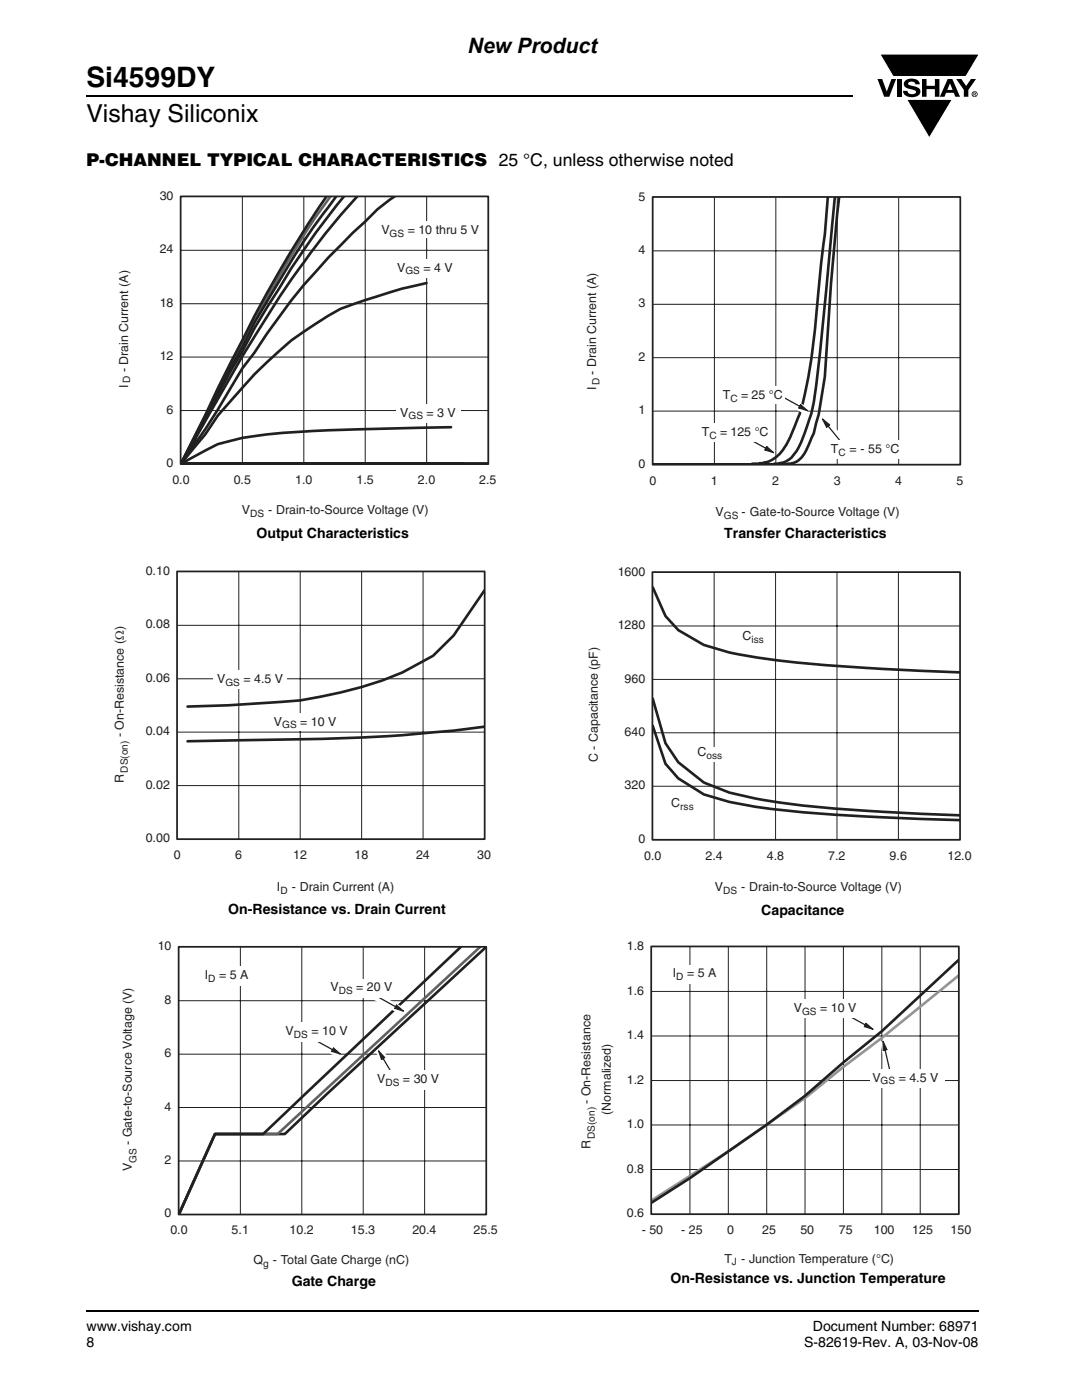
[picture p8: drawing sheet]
<svg xmlns="http://www.w3.org/2000/svg" width="216mm" height="279mm" viewBox="0 0 216 279" stroke-linecap="round" stroke-linejoin="round" font-family="sans-serif">
<path d="M17.1 18.9h.2v.3h-.2zM17.1 261.5h.2v.4h-.2z" fill="#000"/>
<path d="M17.3 19.1h152.9M17.3 261.7h178.1" fill="none" stroke="#000" stroke-width=".36"/>
<path d="M175.1 10.7h20.4v17h-20.4z" fill="#fff"/>
<g fill="#000">
<path d="M175.1 15.8h.9l.9 2.5 1-2.5h.9l-1.4 3.5h-1zM175.6 10.8h19.8l-2.7 4.5h-14.5zM179 15.8h.9v3.5h-.9zM180.7 16.1a2.08 2.08 0 0 1 2.7 .3l.1 .4h-.9a.78 .78 0 0 0-.6-.5 .78 .78 0 0 0-.8 .4l.2 .3 1 .2a1.06 1.06 0 0 1 1.2 1 1.06 1.06 0 0 1-1 1.1 1.71 1.71 0 0 1-2.4-1.2h.9a.95 .95 0 0 0 .8 .7 .95 .95 0 0 0 .9-.4 1.3 1.3 0 0 0-1.2-.6 1.02 1.02 0 0 1-1.1-.6 1.02 1.02 0 0 1 .2-1.1zM184 15.8h.9v1.3h1.6v-1.3h.9v3.5h-.9v-1.5h-1.6v1.5h-.9zM180.9 19.8h9.1l-4.6 7.7zM190.8 15.8h1l1 1.4 .9-1.4h1l-1.5 2.2v1.3h-.9v-1.4z"/>
<path d="M189.6 16.6l-.6 1.3h1.1zM189.1 15.8h.9l1.6 3.5h-1l-.3-.8h-1.5l-.3 .8h-1z"/>
<path d="M194.4 18.6v.1h.2v-.1zM194.2 18.5h.5v.2l-.1 .1 .1 .3-.2-.3-.1 .3h-.2zM194 18.8a.45 .45 0 0 0 .9 0 .45 .45 0 0 0-.9 0zM193.9 18.8a.6 .6 0 0 1 1.2 0 .6 .6 0 0 1-1.2 0z"/>
</g>
<path d="M175.6 10.8h19.8l-2.7 4.5h-14.5zM180.9 19.8h9.1l-4.6 7.7z" fill="none" stroke="#fff" stroke-width=".2"/>
<path d="M23.5 37.8h75.6v65.8h-75.6z" fill="#fff"/>
<path d="M48.4 39.3v53.3M60.6 39.3v53.3M72.9 39.3v53.3M85.1 39.3v53.3M36.1 49.9h61.3M36.1 71.3h61.3M36.1 60.6h61.3M36.1 81.9h61.3" fill="none" stroke="#231f20" stroke-width=".2"/>
<path d="M65.9 39.2a218.1 218.1 0 0 0-15.9 26.2l-13.9 27.2" fill="none" stroke="#636366" stroke-width=".53"/>
<path d="M65.1 39.2l-2.3 3.5a247.1 247.1 0 0 0-14.5 25.2l-4.8 9.6-7.4 15.1M67.1 39.2a173.3 173.3 0 0 0-14.5 22.2l-1.8 2.9-14.7 28.3M68.6 39.2a168.9 168.9 0 0 0-12.9 18.3l-4.9 8-2.5 4.7-2.4 4-9.8 18.4M71.3 39.2a190.8 190.8 0 0 0-22.2 30.7l-13 22.7M78.7 39.2l-3.4 2.6-2.4 2.4a133.1 133.1 0 0 0-22.1 26.1l-2.5 3.2a183.8 183.8 0 0 1-12.2 19.1M85.1 56.5a119.1 119.1 0 0 0-17.2 5.1 103.9 103.9 0 0 0-9.8 6.3 98.3 98.3 0 0 0-12.2 12.3l-2.4 2.7-2.5 3.7-4.9 6M90 85.3l-11.4 .2a260.9 260.9 0 0 0-27.8 1.5l-2.5 .4-4.8 1.2-7.4 4" fill="none" stroke="#231f20" stroke-width=".53"/>
<path d="M36.1 92.6h61.3" fill="none" stroke="#231f20" stroke-width=".68"/>
<path d="M36 39.2h61.4v53.4h-61.4z" fill="none" stroke="#231f20" stroke-width=".35"/>
<g fill="#fff">
<path d="M75.2 44.2h21.3v3.3h-21.3z"/>
<path d="M78.7 51.7h12.5v3.7h-12.5z"/>
<path d="M79 80.6h12.8v3.7h-12.8z"/>
<path d="M22.5 112.6h75.5v66.2h-75.5z"/>
</g>
<path d="M47.6 114.1v53.3M59.9 114.1v53.3M72.2 114.1v53.3M84.4 114.1v53.3M35.4 135.5h61.3M35.4 124.8h61.3M35.4 156.8h61.3M35.4 146.1h61.3" fill="none" stroke="#231f20" stroke-width=".2"/>
<path d="M96.7 117.9l-6.2 8.9-4.1 4.1a61.6 61.6 0 0 1-22.4 8.1l-4.1 .8-4.1 .3-10.2 .7-8.2 .2M96.7 145a355.6 355.6 0 0 1-44.3 2.7l-15 .2" fill="none" stroke="#231f20" stroke-width=".53"/>
<path d="M35.3 114h61.4v53.5h-61.4z" fill="none" stroke="#231f20" stroke-width=".35"/>
<g fill="#fff">
<path d="M42.4 133.8h14.8v3.7h-14.8z"/>
<path d="M54 142.3h13.1v3.6h-13.1z"/>
<path d="M24.2 187.6h75.1v65.6h-75.1z"/>
</g>
<path d="M35.7 199.7h61.3M48 189v53.4M60.2 189v53.4M72.5 189v53.4M84.7 189v53.4M35.7 210.4h61.3M35.7 231.7h61.3M35.7 221h61.3" fill="none" stroke="#231f20" stroke-width=".2"/>
<path d="M91.9 189l-39.4 37.3h-9.6l-7.2 16 7.2-16h13.9l8.4-8 31.8-29.3" fill="none" stroke="#231f20" stroke-width=".53"/>
<path d="M95.8 189l-40.4 37.3h-12.5l-7.2 16" fill="none" stroke="#636366" stroke-width=".53"/>
<path d="M35.6 189h61.4v53.4h-61.4z" fill="none" stroke="#231f20" stroke-width=".35"/>
<path d="M75 210l1.3-.8 3.8 6.3-1.3 .8z" fill-rule="evenodd" fill="#fff"/>
<path d="M75.6 209.8l1.2 1.3-.7 .3z" fill="#231f20"/>
<path d="M75.6 209.8l1.2 1.3-.7 .3zM76.4 211.2l2.7 4.5" fill="none" stroke="#231f20" stroke-width=".25"/>
<g fill="#fff">
<path d="M74.5 213.6h16.1v3.9h-16.1z"/>
<path d="M39.2 192.8h12.5v3.9h-12.5z"/>
</g>
<path d="M61.8 206.3l6.5 3.6-.7 1.3-6.5-3.6z" fill-rule="evenodd" fill="#fff"/>
<path d="M66.5 209.2l1.4 1.1-1.7-.5z" fill="#231f20"/>
<path d="M61.8 207l4.6 2.5M66.5 209.2l1.4 1.1-1.7-.5z" fill="none" stroke="#231f20" stroke-width=".25"/>
<path d="M55.6 204.1h15v3.9h-15z" fill="#fff"/>
<path d="M74.4 197.7l6.5 3.6-.8 1.3-6.4-3.6z" fill-rule="evenodd" fill="#fff"/>
<path d="M79.1 200.6l1.4 1.2-1.7-.6z" fill="#231f20"/>
<path d="M74.4 198.4l4.6 2.6M79.1 200.6l1.4 1.2-1.7-.6z" fill="none" stroke="#231f20" stroke-width=".25"/>
<g fill="#fff">
<path d="M65.2 195.4h13.4v3.6h-13.4z"/>
<path d="M116.8 37.9h75.4v66.1h-75.4z"/>
</g>
<path d="M142.6 39.4v53.3M154.8 39.4v53.3M167.1 39.4v53.3M179.3 39.4v53.3M130.3 50.1h61.3M130.3 71.4h61.3M130.3 60.7h61.3M130.3 82h61.3" fill="none" stroke="#231f20" stroke-width=".2"/>
<path d="M165.2 39.3l-.6 7.5-1.2 10.7a133.8 133.8 0 0 1-3.4 23.6l-.8 2.4a21.4 21.4 0 0 1-3.7 7.2 6 6 0 0 1-4.1 1.8h-1.3l-.2 .2h-19.6M166.6 39.3l-.3 2.9a937.7 937.7 0 0 1-3.9 38.1 32.8 32.8 0 0 1-3.7 10 4.5 4.5 0 0 1-4.1 2.2l-.3 .2h-24M167.4 39.3l-1.6 17.3-1.2 18.6-1.2 7.5a28.3 28.3 0 0 1-3.2 8.3 3.5 3.5 0 0 1-3 1.5l-.2 .2h-26.7" fill="none" stroke="#231f20" stroke-width=".53"/>
<path d="M130.2 39.3h61.4v53.4h-61.4z" fill="none" stroke="#231f20" stroke-width=".35"/>
<path d="M155.1 77.9l6.4 3.6-.7 1.3-6.5-3.6z" fill-rule="evenodd" fill="#fff"/>
<path d="M159.8 80.8l1.3 1.1-1.7-.5z" fill="#231f20"/>
<path d="M155.1 78.6l4.6 2.5M159.8 80.8l1.3 1.1-1.7-.5z" fill="none" stroke="#231f20" stroke-width=".25"/>
<path d="M144 77h12.6v3.5h-12.6z" fill="#fff"/>
<path d="M148.3 86.3l6.4 3.5-.7 1.4-6.5-3.6z" fill-rule="evenodd" fill="#fff"/>
<path d="M153 89.2l1.3 1.1-1.7-.5z" fill="#231f20"/>
<path d="M148.3 87l4.6 2.5M153 89.2l1.3 1.1-1.7-.5z" fill="none" stroke="#231f20" stroke-width=".25"/>
<path d="M139.2 84.5h14.6v3.6h-14.6z" fill="#fff"/>
<path d="M163.6 84l1.2-1 4.6 5.7-1.2 1z" fill-rule="evenodd" fill="#fff"/>
<path d="M164.1 83.7l1.4 1.1-.6 .4z" fill="#231f20"/>
<path d="M164.1 83.7l1.4 1.1-.6 .4zM165.2 84.9l3.3 4.1" fill="none" stroke="#231f20" stroke-width=".25"/>
<g fill="#fff">
<path d="M165.1 87.9h15.3v3.6h-15.3z"/>
<path d="M117.2 112.8h76.7v66h-76.7z"/>
</g>
<path d="M142.5 114.2v53.4M154.8 114.2v53.4M167 114.2v53.4M179.3 114.2v53.4M130.2 135.6h61.3M130.2 124.9h61.3M130.2 156.9h61.3M130.2 146.2h61.3" fill="none" stroke="#231f20" stroke-width=".2"/>
<path d="M130.2 117.2l2.6 5.7 2.5 2.9 5.1 2.9a77.7 77.7 0 0 0 15.9 3.2 528.7 528.7 0 0 0 35.3 2.3M130.2 139.4l2.6 8.9 2.5 3.8 5.1 4.1 5.1 2 5.1 1.1a260.1 260.1 0 0 0 34.6 3.2l6.4 .2M130.2 144.8l2.6 7.6 2.5 2.9 5.1 3.2a71.3 71.3 0 0 0 15 3.1 493.5 493.5 0 0 0 36.2 2.1" fill="none" stroke="#231f20" stroke-width=".53"/>
<path d="M130.2 114.2h61.4v53.4h-61.4z" fill="none" stroke="#231f20" stroke-width=".35"/>
<g fill="#fff">
<path d="M137.4 149.1h7.4v2.9h-7.4z"/>
<path d="M115.7 187.5h78.1v65.5h-78.1z"/>
</g>
<path d="M130 197.9h61.3M137.7 189v53.3M145.3 189v53.3M153 189v53.3M160.6 189v53.3M168.3 189v53.3M176 189v53.3M183.6 189v53.3M130 215.6h61.3M130 206.8h61.3M130 233.4h61.3M130 224.5h61.3" fill="none" stroke="#231f20" stroke-width=".2"/>
<path d="M191.3 194.7l-15.4 12.5-7.6 5.7-7.7 6.2-15.3 10.7-15.3 9.8" fill="none" stroke="#929497" stroke-width=".53"/>
<path d="M191.3 191.6l-15.4 14.2-7.6 6.2-7.7 6.7-7.6 5.8-15.4 10.6-7.6 4.9" fill="none" stroke="#231f20" stroke-width=".53"/>
<path d="M129.9 188.9h61.4v53.4h-61.4z" fill="none" stroke="#231f20" stroke-width=".35"/>
<path d="M175.6 207.9l1.5-.4 1.6 7.2-1.5 .4z" fill-rule="evenodd" fill="#fff"/>
<path d="M176.2 207.9l.8 1.6-.7 .1z" fill="#231f20"/>
<path d="M176.2 207.9l.8 1.6-.7 .1zM176.6 209.5l1.2 5.1" fill="none" stroke="#231f20" stroke-width=".25"/>
<path d="M132.6 192.5h10.9v3.8h-10.9z" fill="#fff"/>
<path d="M168.1 201.3l6.5 3.6-.8 1.4-6.4-3.6z" fill-rule="evenodd" fill="#fff"/>
<path d="M172.8 204.3l1.4 1.1-1.7-.5z" fill="#231f20"/>
<path d="M168.1 202.1l4.6 2.5M172.8 204.3l1.4 1.1-1.7-.5z" fill="none" stroke="#231f20" stroke-width=".25"/>
<g fill="#fff">
<path d="M173.6 213.4h14.8v3.7h-14.8z"/>
<path d="M156.7 199.4h15.4v3.8h-15.4z"/>
</g>
<text font-size="5.6" x="17.3" y="17.4">Si4599DY</text>
<text font-size="4.9" x="17.3" y="24.4">Vishay Siliconix</text>
<text font-size="4.2" x="93.3" y="10.5">New Product</text>
<text font-size="3.5" x="17.3" y="33">P-CHANNEL TYPICAL CHARACTERISTICS 25 °C, unless otherwise noted</text>
<g font-size="2.8">
<text x="51.2" y="107.3">Output Characteristics</text>
<text x="144.5" y="107.3">Transfer Characteristics</text>
<text x="45.5" y="182.4">On-Resistance vs. Drain Current</text>
<text x="151.9" y="182.5">Capacitance</text>
<text x="58.2" y="256.6">Gate Charge</text>
<text x="133.8" y="256.1">On-Resistance vs. Junction Temperature</text>
<text x="17.3" y="265.6">www.vishay.com</text>
<text x="17.3" y="268.8">8</text>
<text x="160.4" y="268.8">S-82619-Rev. A, 03-Nov-08</text>
<text x="162.2" y="265.6">Document Number: 68971</text>
</g>
<g font-size="2.5" fill="#231f20">
<text x="31.9" y="39.9">30</text>
<text x="127.4" y="40">5</text>
<text x="76.1" y="46.7">V</text>
<text x="81.4" y="46.7">= 10 thru 5 V</text>
<text x="31.9" y="50.6">24</text>
<text x="127.4" y="50.7">4</text>
<text x="79.2" y="54.2">V</text>
<text x="84.5" y="54.2">= 4 V</text>
<text x="31.9" y="61.2">18</text>
<text x="127.4" y="61.3">3</text>
<text x="31.9" y="71.9">12</text>
<text x="127.4" y="72">2</text>
<text x="25.6" y="77.5" transform="rotate(-90 25.6 77.5)">I</text>
<text x="25.6" y="74.3" transform="rotate(-90 25.6 74.3)">- Drain Current (A)</text>
<text x="118.9" y="77.9" transform="rotate(-90 118.9 77.9)">I</text>
<text x="118.9" y="74.8" transform="rotate(-90 118.9 74.8)">- Drain Current (A)</text>
<text x="33.3" y="82.5">6</text>
<text x="79.9" y="83.1">V</text>
<text x="85.1" y="83.1">= 3 V</text>
<text x="127.4" y="82.7">1</text>
<text x="144.2" y="79.6">T</text>
<text x="147.9" y="79.6">= 25 °C</text>
<text x="140.1" y="87.1">T</text>
<text x="143.7" y="87.1">= 125 °C</text>
<text x="33.3" y="93.2">0</text>
<text x="127.4" y="93.3">0</text>
<text x="165.8" y="90.4">T</text>
<text x="169.5" y="90.4">= - 55 °C</text>
<text x="34.4" y="96.6">0.0</text>
<text x="46.6" y="96.6">0.5</text>
<text x="58.9" y="96.6">1.0</text>
<text x="71.1" y="96.6">1.5</text>
<text x="83.4" y="96.6">2.0</text>
<text x="95.6" y="96.6">2.5</text>
<text x="129.6" y="96.7">0</text>
<text x="141.8" y="96.7">1</text>
<text x="154.1" y="96.7">2</text>
<text x="166.4" y="96.7">3</text>
<text x="178.6" y="96.7">4</text>
<text x="190.8" y="96.7">5</text>
<text x="48.3" y="102.6">V</text>
<text x="53.5" y="102.6">- Drain-to-Source Voltage (V)</text>
<text x="142.8" y="103.1">V</text>
<text x="148" y="103.1">- Gate-to-Source Voltage (V)</text>
<text x="29.1" y="114.8">0.10</text>
<text x="123.3" y="114.9">1600</text>
<text x="29.1" y="125.4">0.08</text>
<text x="123.3" y="125.5">1280</text>
<text x="148.2" y="127.8">C</text>
<text x="29.1" y="136.1">0.06</text>
<text x="43.3" y="136.3">V</text>
<text x="48.6" y="136.3">= 4.5 V</text>
<text x="124.6" y="136.2">960</text>
<text x="24.7" y="147.1" transform="rotate(-90 24.7 147.1)">- On-Resistance (Ω)</text>
<text x="29.1" y="146.7">0.04</text>
<text x="54.7" y="144.8">V</text>
<text x="59.9" y="144.8">= 10 V</text>
<text x="124.6" y="146.9">640</text>
<text x="119.3" y="152.1" transform="rotate(-90 119.3 152.1)">C - Capacitance (pF)</text>
<text x="139.2" y="150.9">C</text>
<text x="24.7" y="156.3" transform="rotate(-90 24.7 156.3)">R</text>
<text x="29.1" y="157.4">0.02</text>
<text x="124.6" y="157.5">320</text>
<text x="133.9" y="161.1">C</text>
<text x="29.1" y="168">0.00</text>
<text x="34.7" y="171.4">0</text>
<text x="46.9" y="171.4">6</text>
<text x="58.5" y="171.4">12</text>
<text x="70.8" y="171.4">18</text>
<text x="83" y="171.4">24</text>
<text x="95.2" y="171.4">30</text>
<text x="127.4" y="168.2">0</text>
<text x="128.5" y="171.6">0.0</text>
<text x="140.8" y="171.6">2.4</text>
<text x="153" y="171.6">4.8</text>
<text x="165.3" y="171.6">7.2</text>
<text x="177.5" y="171.6">9.6</text>
<text x="189.1" y="171.6">12.0</text>
<text x="55.3" y="177.8">I</text>
<text x="58.2" y="177.8">- Drain Current (A)</text>
<text x="142.7" y="177.8">V</text>
<text x="147.9" y="177.8">- Drain-to-Source Voltage (V)</text>
<text x="31.5" y="189.7">10</text>
<text x="125.1" y="189.6">1.8</text>
<text x="40.9" y="195.4">I</text>
<text x="43.7" y="195.4">= 5 A</text>
<text x="65.9" y="197.9">V</text>
<text x="71.1" y="197.9">= 20 V</text>
<text x="134.2" y="195.1">I</text>
<text x="137.1" y="195.1">= 5 A</text>
<text x="32.8" y="200.3">8</text>
<text x="125.1" y="198.5">1.6</text>
<text x="158.4" y="202">V</text>
<text x="163.6" y="202">= 10</text>
<text x="169.2" y="202">V</text>
<text x="57" y="206.6">V</text>
<text x="62.1" y="206.6">= 10 V</text>
<text x="125.1" y="207.4">1.4</text>
<text x="32.8" y="211">6</text>
<text x="174.1" y="215.9">V</text>
<text x="179.3" y="215.9">= 4.5 V</text>
<text x="32.8" y="221.6">4</text>
<text x="75.3" y="216.2">V</text>
<text x="80.4" y="216.2">= 30</text>
<text x="86" y="216.2">V</text>
<text x="117.9" y="220.3" transform="rotate(-90 117.9 220.3)">- On-Resistance</text>
<text x="125.1" y="216.3">1.2</text>
<text x="121.9" y="222.5" transform="rotate(-90 121.9 222.5)">(Normalized)</text>
<text x="125.1" y="225.1">1.0</text>
<text x="26.3" y="233.6" transform="rotate(-90 26.3 233.6)">V</text>
<text x="26.3" y="228.5" transform="rotate(-90 26.3 228.5)">- Gate-to-Source Voltage (V)</text>
<text x="32.8" y="232.3">2</text>
<text x="117.9" y="229.2" transform="rotate(-90 117.9 229.2)">R</text>
<text x="125.1" y="234">0.8</text>
<text x="32.8" y="243">0</text>
<text x="125.1" y="242.9">0.6</text>
<text x="34" y="246.4">0.0</text>
<text x="46.2" y="246.4">5.1</text>
<text x="57.8" y="246.4">10.2</text>
<text x="70" y="246.4">15.3</text>
<text x="82.3" y="246.4">20.4</text>
<text x="94.5" y="246.4">25.5</text>
<text x="128.1" y="246.3">- 50</text>
<text x="135.9" y="246.3">- 25</text>
<text x="145.1" y="246.3">0</text>
<text x="152.1" y="246.3">25</text>
<text x="159.7" y="246.3">50</text>
<text x="167.4" y="246.3">75</text>
<text x="174.4" y="246.3">100</text>
<text x="182" y="246.3">125</text>
<text x="189.7" y="246.3">150</text>
<text x="50.6" y="252.2">Q</text>
<text x="54.5" y="252.2">- Total Gate Charge (nC)</text>
<text x="144.5" y="252">T</text>
<text x="147.9" y="252">- Junction Temperature (°C)</text>
</g>
<g font-size="2" fill="#231f20">
<text x="77.8" y="47.2">GS</text>
<text x="80.9" y="54.8">GS</text>
<text x="26" y="76.4" transform="rotate(-90 26 76.4)">D</text>
<text x="119.6" y="76.9" transform="rotate(-90 119.6 76.9)">D</text>
<text x="81.5" y="83.7">GS</text>
<text x="145.7" y="80.1">C</text>
<text x="141.6" y="87.6">C</text>
<text x="167.3" y="91">C</text>
<text x="49.9" y="103.2">DS</text>
<text x="144.4" y="103.6">GS</text>
<text x="150" y="128.3">iss</text>
<text x="45" y="136.8">GS</text>
<text x="56.3" y="145.4">GS</text>
<text x="25.5" y="154.2" transform="rotate(-90 25.5 154.2)">DS(on)</text>
<text x="141" y="151.4">oss</text>
<text x="135.7" y="161.6">rss</text>
<text x="56" y="178.4">D</text>
<text x="144.3" y="178.3">DS</text>
<text x="41.5" y="195.9">D</text>
<text x="134.9" y="195.6">D</text>
<text x="67.6" y="198.4">DS</text>
<text x="160" y="202.5">GS</text>
<text x="58.7" y="207.1">DS</text>
<text x="76.9" y="216.7">DS</text>
<text x="175.7" y="216.4">GS</text>
<text x="118.7" y="227.3" transform="rotate(-90 118.7 227.3)">DS(on)</text>
<text x="27.3" y="232.1" transform="rotate(-90 27.3 232.1)">GS</text>
<text x="52.5" y="252.8">g</text>
<text x="146" y="252.6">J</text>
</g>
</svg>
